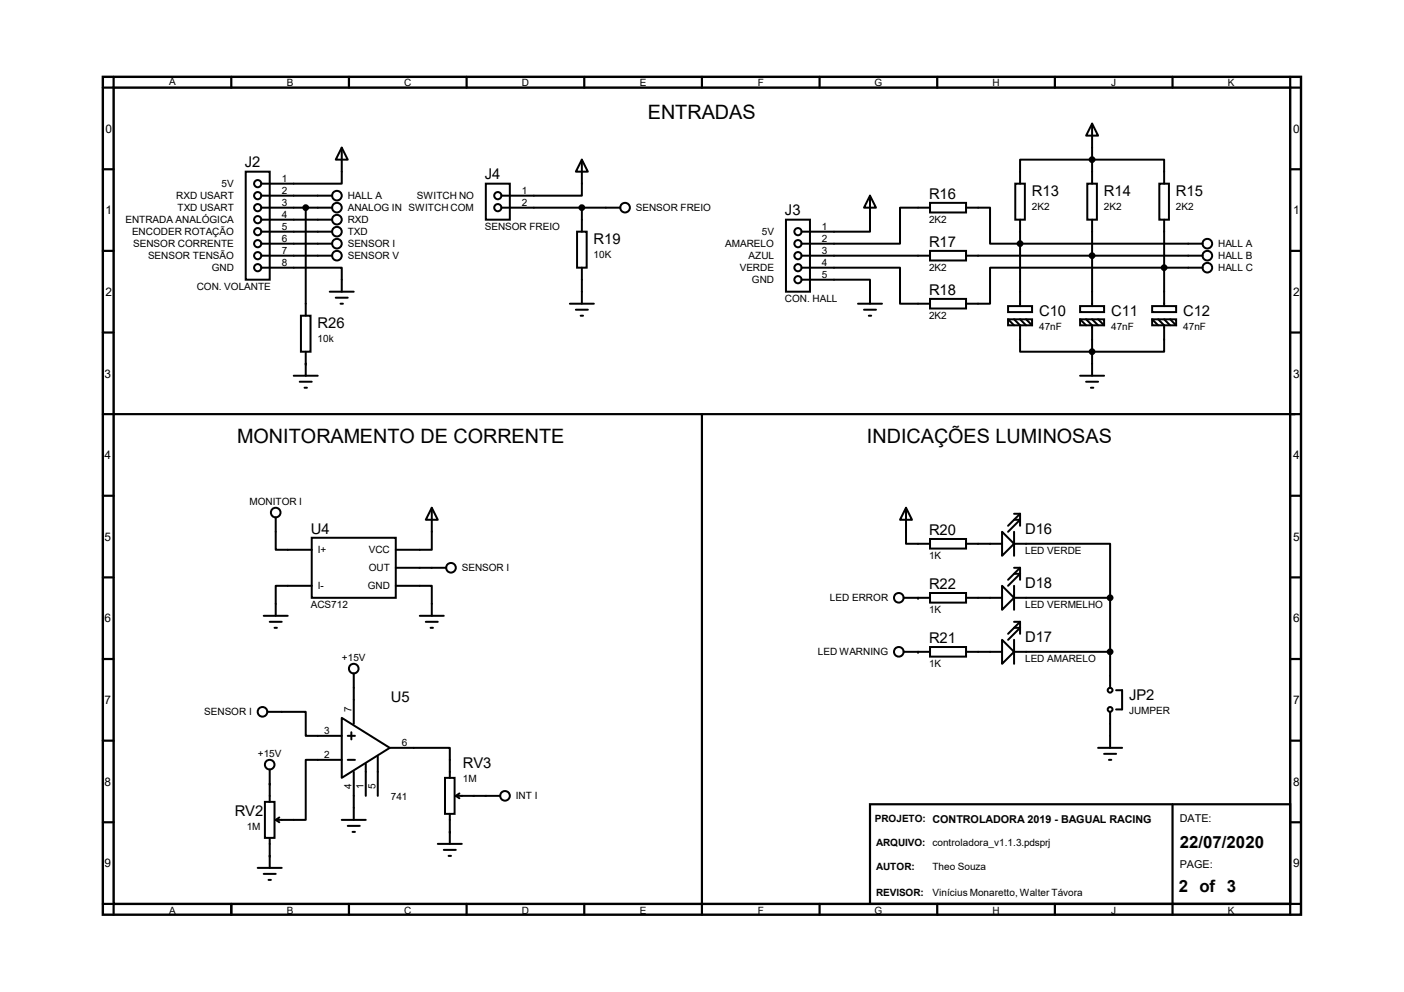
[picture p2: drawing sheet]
<svg xmlns="http://www.w3.org/2000/svg" width="297mm" height="210mm" viewBox="0 0 297 210" stroke-linecap="round" stroke-linejoin="round" font-family="sans-serif">
<path d="M21.8 16.3h253.4v177.2h-253.4zM24 18.5h249v172.8h-249z" fill="none" stroke="#000" stroke-width=".51"/>
<g fill="none" stroke="#000" stroke-width=".47">
<path d="M24 16.3v2.2h-2.2M48.9 16.3v2.2M73.8 16.3v2.2M98.7 16.3v2.2M123.6 16.3v2.2M148.5 16.3v2.2M173.4 16.3v2.2M198.3 16.3v2.2M223.2 16.3v2.2M248.1 16.3v2.2M273 16.3v2.2h2.2M21.8 35.8h2.2"/>
<path d="M273 35.8h2.2M21.8 53.1h2.2M273 53.1h2.2M21.8 70.4h2.2M273 70.4h2.2M21.8 87.6h253.4M148.5 87.6v105.9M21.8 104.9h2.2M273 104.9h2.2M21.8 122.2h2.2M21.8 139.4h2.2M273 122.2h2.2"/>
<path d="M273 139.4h2.2M21.8 156.7h2.2M273 156.7h2.2M21.8 174h2.2M184.1 170.2h88.9v21.1h-88.9zM248.1 170.2v23.3M273 174h2.2M21.8 191.3h2.2v2.2M48.9 191.3v2.2M73.8 191.3v2.2M98.7 191.3v2.2M123.6 191.3v2.2"/>
<path d="M173.4 191.3v2.2M198.3 191.3v2.2M223.2 191.3v2.2M275.2 191.3h-2.2v2.2"/>
</g>
<g fill="none" stroke="#000" stroke-width=".42">
<path d="M52 36.3h5.1v22.9h-5.1zM72.3 31.2l1.3 2.6h-2.6zM72.3 31.2v7.7h-17M102.8 38.9h5.1v7.6h-5.1zM123.1 33.8l1.3 2.5h-2.6zM123.1 33.8v7.6h-17M214.8 38.9h2v7.6h-2zM215.8 38.9v-5.1h30.5v5.1M230 38.9h2.1v7.6h-2.1zM231.1 26.2l1.2 2.5h-2.5zM231.1 26.2v12.7M245.3 38.9h2v7.6h-2z"/>
<path d="M55.3 56.6h17v5.1M55.3 54.1h15M55.3 51.6h15M55.3 43.9h15M55.3 41.4h15M55.3 46.5h15M55.3 49h15M64.7 43.9v22.9M106.1 43.9h25.1M122.1 49h2v7.6h-2zM123.1 43.9v5.1M123.1 56.6v7.7"/>
<path d="M166.3 46.5h5.1v15.2h-5.1zM169.6 59.2h14.5v5.1M169.6 56.6h20.8v7.7h6.4M169.6 54.1h27.2M184.1 41.4l1.2 2.5h-2.5zM184.1 41.4v7.6h-14.5M196.8 53.1h7.6v2h-7.6zM196.8 42.9h7.6v2.1h-7.6zM196.8 43.9h-6.4v7.7h-20.8M204.4 43.9h5.1v7.7h44.9M204.4 54.1h50M215.8 46.5v18.3"/>
<path d="M231.1 46.5v18.3M246.3 46.5v18.3M254.4 56.6h-44.9v7.7h-5.1M62.1 79.5h5.1M63.7 66.8h2v7.6h-2zM64.7 74.4v5.1M69.8 61.7h5M71 63h2.6M72 64.3h.6M120.6 64.3h5M121.8 65.5h2.6M122.8 66.8h.6"/>
<path d="M181.5 64.3h5.1M182.8 65.5h2.5M183.8 66.8h.5M196.8 63.2h7.6v2.1h-7.6zM213.3 64.8h5.1v1.2h-5.1zM213.3 67.6h5.1v1.2h-5.1zM213.3 67.6l1.2 1.2M214.5 67.6l1.3 1.2v5.6h30.5v-5.6l-1.3-1.2M215.8 67.6l1.3 1.2M217.1 67.6l1.3 1.2M228.5 64.8h5.1v1.2h-5.1zM228.5 67.6h5.1v1.2h-5.1z"/>
<path d="M228.5 67.6l1.3 1.2M228.5 79.5h5.1M229.8 67.6l1.3 1.2v10.7M231.1 67.6l1.2 1.2M232.3 67.6l1.3 1.2M243.8 64.8h5v1.2h-5zM243.8 67.6h5v1.2h-5zM243.8 67.6l1.2 1.2M246.3 67.6l1.3 1.2M247.6 67.6l1.2 1.2M63.4 80.8h2.6M64.4 82h.5"/>
<path d="M229.8 80.8h2.5M230.8 82h.5M58.3 109.5v6.8h7.7M66 113.8h17.7v12.7h-17.7zM91.4 107.4l1.2 2.6h-2.5zM91.4 107.4v8.9h-7.7M191.7 107.4l1.3 2.6h-2.6zM191.7 107.4v7.7h5.1M196.8 114h7.6v2.1h-7.6zM204.4 115.1h7.6M212 112.5l2.5 2.6-2.5 2.5zM214.5 115.1h20.4v11.4"/>
<path d="M214.5 112.5v5.1M214.5 110h1.3l-2.5 2.5M214.5 108.7h1.3M215.8 108.7v2.6M215.8 108.7l-2.5 2.6M55.8 130.3h5.1M57.1 131.6h2.5M58.1 132.8h.5M66 124h-7.7v6.3M83.7 124h7.7v6.3M83.7 120.1h10.7M88.8 130.3h5.1"/>
<path d="M90.1 131.6h2.5M91.1 132.8h.5M191.2 137.9h5.6M191.2 126.5h5.6M196.8 136.9h7.6v2h-7.6zM196.8 125.5h7.6v2h-7.6zM204.4 137.9h7.6M204.4 126.5h7.6M212 135.4l2.5 2.5-2.5 2.6zM212 124l2.5 2.5-2.5 2.5zM214.5 137.9h20.4M214.5 126.5h20.4"/>
<path d="M214.5 120.1h1.3M214.5 131.6h1.3M214.5 132.8h1.3l-2.5 2.6M214.5 124v5M214.5 135.4v5.1M214.5 121.4h1.3l-2.5 2.6M215.8 120.1v2.6M215.8 131.6v2.5M215.8 131.6l-2.5 2.5M215.8 120.1l-2.5 2.6M234.9 126.5v19M56.6 150.6h8.1v5.1h7.6"/>
<path d="M72.3 151.9l10.2 6.3-10.2 6.4zM73.6 155.7h1.5M74.3 154.9v1.6M74.8 142.5v10.7M82.5 158.2h12.7v6.4M232.3 158.2h5.1M233.6 159.5h2.5M234.9 150.6v7.6M236.1 146h1.3v4.1h-1.3M56 169.7h2.1v7.6h-2.1zM57.1 162.8v6.9M57.1 177.3v6.3"/>
<path d="M58.3 173.5l.8 .5M59.1 173l-.8 .5M72.3 160.8h-7.6v12.7h-6.4M72.3 173.5h5.1M73.6 160.8h1.5M73.6 174.8h2.5M74.6 176h.5M74.8 163.3v10.2M77.4 161.5v6.9M79.9 160v8.4M92.6 178.6h5.1M93.9 179.8h2.5"/>
<path d="M94.1 164.6h2.1v7.6h-2.1zM95.2 172.2v6.4M96.4 168.4h9.4M96.4 168.4l.8 .5M97.2 167.9l-.8 .5M234.6 160.8h.5M54.5 183.6h5.1M55.8 184.9h2.5M56.8 186.2h.5M94.9 181.1h.5"/>
<circle cx="54.5" cy="38.9" r=".76"/>
<circle cx="231.1" cy="33.8" r=".51"/>
<circle cx="54.5" cy="41.4" r=".76"/>
<circle cx="54.5" cy="56.6" r=".76"/>
<circle cx="54.5" cy="51.6" r=".76"/>
<circle cx="54.5" cy="49" r=".76"/>
<circle cx="54.5" cy="54.1" r=".76"/>
<circle cx="54.5" cy="43.9" r=".76"/>
<circle cx="54.5" cy="46.5" r=".76"/>
<circle cx="64.7" cy="43.9" r=".51"/>
<circle cx="71.3" cy="54.1" r="1.02"/>
<circle cx="71.3" cy="46.5" r="1.02"/>
<circle cx="71.3" cy="49" r="1.02"/>
<circle cx="71.3" cy="43.9" r="1.02"/>
<circle cx="71.3" cy="51.6" r="1.02"/>
<circle cx="71.3" cy="41.4" r="1.02"/>
<circle cx="105.3" cy="41.4" r=".76"/>
<circle cx="105.3" cy="43.9" r=".76"/>
<circle cx="123.1" cy="43.9" r=".51"/>
<circle cx="132.2" cy="43.9" r="1.02"/>
<circle cx="168.8" cy="56.6" r=".76"/>
<circle cx="168.8" cy="59.2" r=".76"/>
<circle cx="168.8" cy="51.6" r=".76"/>
<circle cx="168.8" cy="54.1" r=".76"/>
<circle cx="168.8" cy="49" r=".76"/>
<circle cx="215.8" cy="51.6" r=".51"/>
<circle cx="231.1" cy="54.1" r=".51"/>
<circle cx="246.3" cy="56.6" r=".51"/>
<circle cx="255.4" cy="51.6" r="1.02"/>
<circle cx="255.4" cy="54.1" r="1.02"/>
<circle cx="255.4" cy="56.6" r="1.02"/>
<circle cx="231.1" cy="74.4" r=".51"/>
<circle cx="58.3" cy="108.5" r="1.02"/>
<circle cx="95.4" cy="120.1" r="1.02"/>
<circle cx="190.2" cy="137.9" r="1.02"/>
<circle cx="190.2" cy="126.5" r="1.02"/>
<circle cx="234.9" cy="126.5" r=".51"/>
<circle cx="234.9" cy="137.9" r=".51"/>
<circle cx="55.5" cy="150.6" r="1.02"/>
<circle cx="74.8" cy="141.5" r="1.02"/>
<circle cx="234.9" cy="146" r=".51"/>
<circle cx="234.9" cy="150.1" r=".51"/>
<circle cx="57.1" cy="161.8" r="1.02"/>
<circle cx="106.8" cy="168.4" r="1.02"/>
</g>
<g fill="#000">
<circle cx="231.1" cy="33.8" r=".51"/>
<circle cx="64.7" cy="43.9" r=".51"/>
<circle cx="123.1" cy="43.9" r=".51"/>
<circle cx="215.8" cy="51.6" r=".51"/>
<circle cx="231.1" cy="54.1" r=".51"/>
<circle cx="246.3" cy="56.6" r=".51"/>
<circle cx="64.7" cy="77" r=".21"/>
<circle cx="231.1" cy="74.4" r=".51"/>
<circle cx="194.2" cy="126.5" r=".21"/>
<circle cx="194.2" cy="137.9" r=".21"/>
<circle cx="234.9" cy="126.5" r=".51"/>
<circle cx="234.9" cy="137.9" r=".51"/>
<circle cx="57.1" cy="165.9" r=".21"/>
<circle cx="95.2" cy="176" r=".21"/>
<circle cx="57.1" cy="181.1" r=".21"/>
</g>
<g font-size="4.2">
<text x="137.1" y="25.1">ENTRADAS</text>
<text x="50.2" y="93.7">MONITORAMENTO DE CORRENTE</text>
<text x="183.4" y="93.7">INDICAÇÕES LUMINOSAS</text>
</g>
<g font-size="3.6">
<text x="249.6" y="179.4">22/07/2020</text>
<text x="249.4" y="188.8">2 of 3</text>
</g>
<g font-size="3.1">
<text x="51.8" y="35.4">J2</text>
<text x="102.6" y="38">J4</text>
<text x="218.3" y="41.5">R13</text>
<text x="233.5" y="41.5">R14</text>
<text x="248.8" y="41.5">R15</text>
<text x="166.1" y="45.6">J3</text>
<text x="196.6" y="42">R16</text>
<text x="125.6" y="51.6">R19</text>
<text x="196.6" y="52.2">R17</text>
<text x="196.6" y="62.4">R18</text>
<text x="67.2" y="69.4">R26</text>
<text x="219.8" y="66.9">C10</text>
<text x="235.1" y="66.9">C11</text>
<text x="250.3" y="66.9">C12</text>
<text x="65.7" y="112.9">U4</text>
<text x="196.6" y="113.2">R20</text>
<text x="216.9" y="112.9">D16</text>
<text x="196.6" y="124.6">R22</text>
<text x="216.9" y="124.3">D18</text>
<text x="196.6" y="136">R21</text>
<text x="216.9" y="135.8">D17</text>
<text x="82.7" y="148.5">U5</text>
<text x="238.9" y="148.2">JP2</text>
<text x="97.9" y="162.4">RV3</text>
<text x="49.7" y="172.6">RV2</text>
</g>
<g font-size="2.5">
<text x="22.3" y="28.1">0</text>
<text x="273.6" y="28.1">0</text>
<text x="22.3" y="45.3">1</text>
<text x="273.6" y="45.3">1</text>
<text x="22.3" y="62.6">2</text>
<text x="273.6" y="62.6">2</text>
<text x="22.1" y="79.9">3</text>
<text x="273.6" y="79.9">3</text>
<text x="22.1" y="97.2">4</text>
<text x="273.6" y="97.2">4</text>
<text x="22.1" y="114.4">5</text>
<text x="273.6" y="114.4">5</text>
<text x="22.1" y="131.7">6</text>
<text x="273.6" y="131.7">6</text>
<text x="22.1" y="149">7</text>
<text x="273.6" y="149">7</text>
<text x="22.1" y="166.2">8</text>
<text x="273.6" y="166.2">8</text>
<text x="22.1" y="183.5">9</text>
<text x="273.6" y="183.5">9</text>
</g>
<g font-size="2.3">
<text x="249.6" y="174">DATE:</text>
<text x="249.6" y="183.6">PAGE:</text>
</g>
<g font-size="2.1">
<text x="35.8" y="18">A</text>
<text x="60.7" y="18.3">B</text>
<text x="85.5" y="18.3">C</text>
<text x="110.4" y="18.3">D</text>
<text x="135.3" y="18.3">E</text>
<text x="160.3" y="18.3">F</text>
<text x="185" y="18.3">G</text>
<text x="210" y="18.3">H</text>
<text x="235.1" y="18.3">J</text>
<text x="259.8" y="18.3">K</text>
<text x="46.9" y="39.6">5V</text>
<text x="59.6" y="38.5">1</text>
<text x="59.6" y="41">2</text>
<text x="110.4" y="41">1</text>
<text x="26.5" y="47.2">ENTRADA ANALÓGICA</text>
<text x="37.3" y="42.2">RXD USART</text>
<text x="37.5" y="44.7">TXD USART</text>
<text x="59.6" y="43.6">3</text>
<text x="59.6" y="46.1">4</text>
<text x="73.6" y="44.7">ANALOG IN SWITCH COM</text>
<text x="73.6" y="42.2">HALL A</text>
<text x="73.6" y="47.2">RXD</text>
<text x="88.2" y="42.2">SWITCH NO</text>
<text x="110.4" y="43.6">2</text>
<text x="134.5" y="44.7">SENSOR FREIO</text>
<text x="196.6" y="47.1">2K2</text>
<text x="218.3" y="44.4">2K2</text>
<text x="233.5" y="44.4">2K2</text>
<text x="248.8" y="44.4">2K2</text>
<text x="27.9" y="49.8">ENCODER ROTAÇÃO</text>
<text x="28.2" y="52.3">SENSOR CORRENTE</text>
<text x="59.6" y="48.6">5</text>
<text x="59.6" y="51.2">6</text>
<text x="59.6" y="53.7">7</text>
<text x="73.6" y="52.3">SENSOR I</text>
<text x="73.6" y="49.8">TXD</text>
<text x="102.6" y="48.6">SENSOR FREIO</text>
<text x="153.5" y="52.3">AMARELO</text>
<text x="161.2" y="49.8">5V</text>
<text x="173.9" y="48.6">1</text>
<text x="173.9" y="51.2">2</text>
<text x="173.9" y="53.7">3</text>
<text x="257.7" y="52.3">HALL A</text>
<text x="31.3" y="54.9">SENSOR TENSÃO</text>
<text x="44.8" y="57.4">GND</text>
<text x="59.6" y="56.3">8</text>
<text x="73.6" y="54.9">SENSOR V</text>
<text x="125.6" y="54.6">10K</text>
<text x="156.5" y="57.4">VERDE</text>
<text x="158.4" y="54.9">AZUL</text>
<text x="159.1" y="59.9">GND</text>
<text x="173.9" y="56.3">4</text>
<text x="173.9" y="58.8">5</text>
<text x="196.6" y="57.3">2K2</text>
<text x="257.7" y="54.9">HALL B</text>
<text x="257.7" y="57.4">HALL C</text>
<text x="41.6" y="61.3">CON. VOLANTE</text>
<text x="166.1" y="63.9">CON. HALL</text>
<text x="196.6" y="67.4">2K2</text>
<text x="219.8" y="69.8">47nF</text>
<text x="235.1" y="69.8">47nF</text>
<text x="250.3" y="69.8">47nF</text>
<text x="67.2" y="72.3">10k</text>
<text x="52.8" y="106.9">MONITOR I</text>
<text x="67.2" y="117.1">I+</text>
<text x="78" y="117.1">VCC</text>
<text x="196.6" y="118.2">1K</text>
<text x="216.9" y="117.2">LED VERDE</text>
<text x="67.2" y="124.7">I-</text>
<text x="77.8" y="124.7">GND</text>
<text x="78" y="120.9">OUT</text>
<text x="97.7" y="120.9">SENSOR I</text>
<text x="65.7" y="128.7">ACS712</text>
<text x="175.6" y="127.3">LED ERROR</text>
<text x="196.6" y="129.7">1K</text>
<text x="216.9" y="128.7">LED VERMELHO</text>
<text x="72.3" y="140">+15V</text>
<text x="173.1" y="138.7">LED WARNING</text>
<text x="196.6" y="141.1">1K</text>
<text x="216.9" y="140.1">LED AMARELO</text>
<text x="43.2" y="151.4">SENSOR I</text>
<text x="68.6" y="155.3">3</text>
<text x="74.3" y="150.6" transform="rotate(-90 74.3 150.6)">7</text>
<text x="238.9" y="151.1">JUMPER</text>
<text x="54.6" y="160.3">+15V</text>
<text x="68.6" y="160.4">2</text>
<text x="85" y="157.9">6</text>
<text x="74.3" y="167" transform="rotate(-90 74.3 167)">4</text>
<text x="76.9" y="167" transform="rotate(-90 76.9 167)">1</text>
<text x="79.4" y="167" transform="rotate(-90 79.4 167)">5</text>
<text x="97.9" y="165.5">1M</text>
<text x="82.7" y="169.3">741</text>
<text x="109.1" y="169.2">INT I</text>
<text x="52.2" y="175.6">1M</text>
<text x="185.1" y="174">PROJETO: CONTROLADORA 2019 - BAGUAL RACING</text>
<text x="185.3" y="179.1">ARQUIVO: controladora_v1.1.3.pdsprj</text>
<text x="185.3" y="184.2">AUTOR:</text>
<text x="197.3" y="184.1">Theo Souza</text>
<text x="185.3" y="189.5">REVISOR:</text>
<text x="197.3" y="189.5">Vinícius Monaretto, Walter Távora</text>
<text x="35.8" y="193.3">A</text>
<text x="60.7" y="193.3">B</text>
<text x="85.5" y="193.3">C</text>
<text x="110.4" y="193.3">D</text>
<text x="135.3" y="193.3">E</text>
<text x="160.3" y="193.3">F</text>
<text x="185" y="193.3">G</text>
<text x="210" y="193.3">H</text>
<text x="235.1" y="193.3">J</text>
<text x="259.8" y="193.3">K</text>
</g>
</svg>
